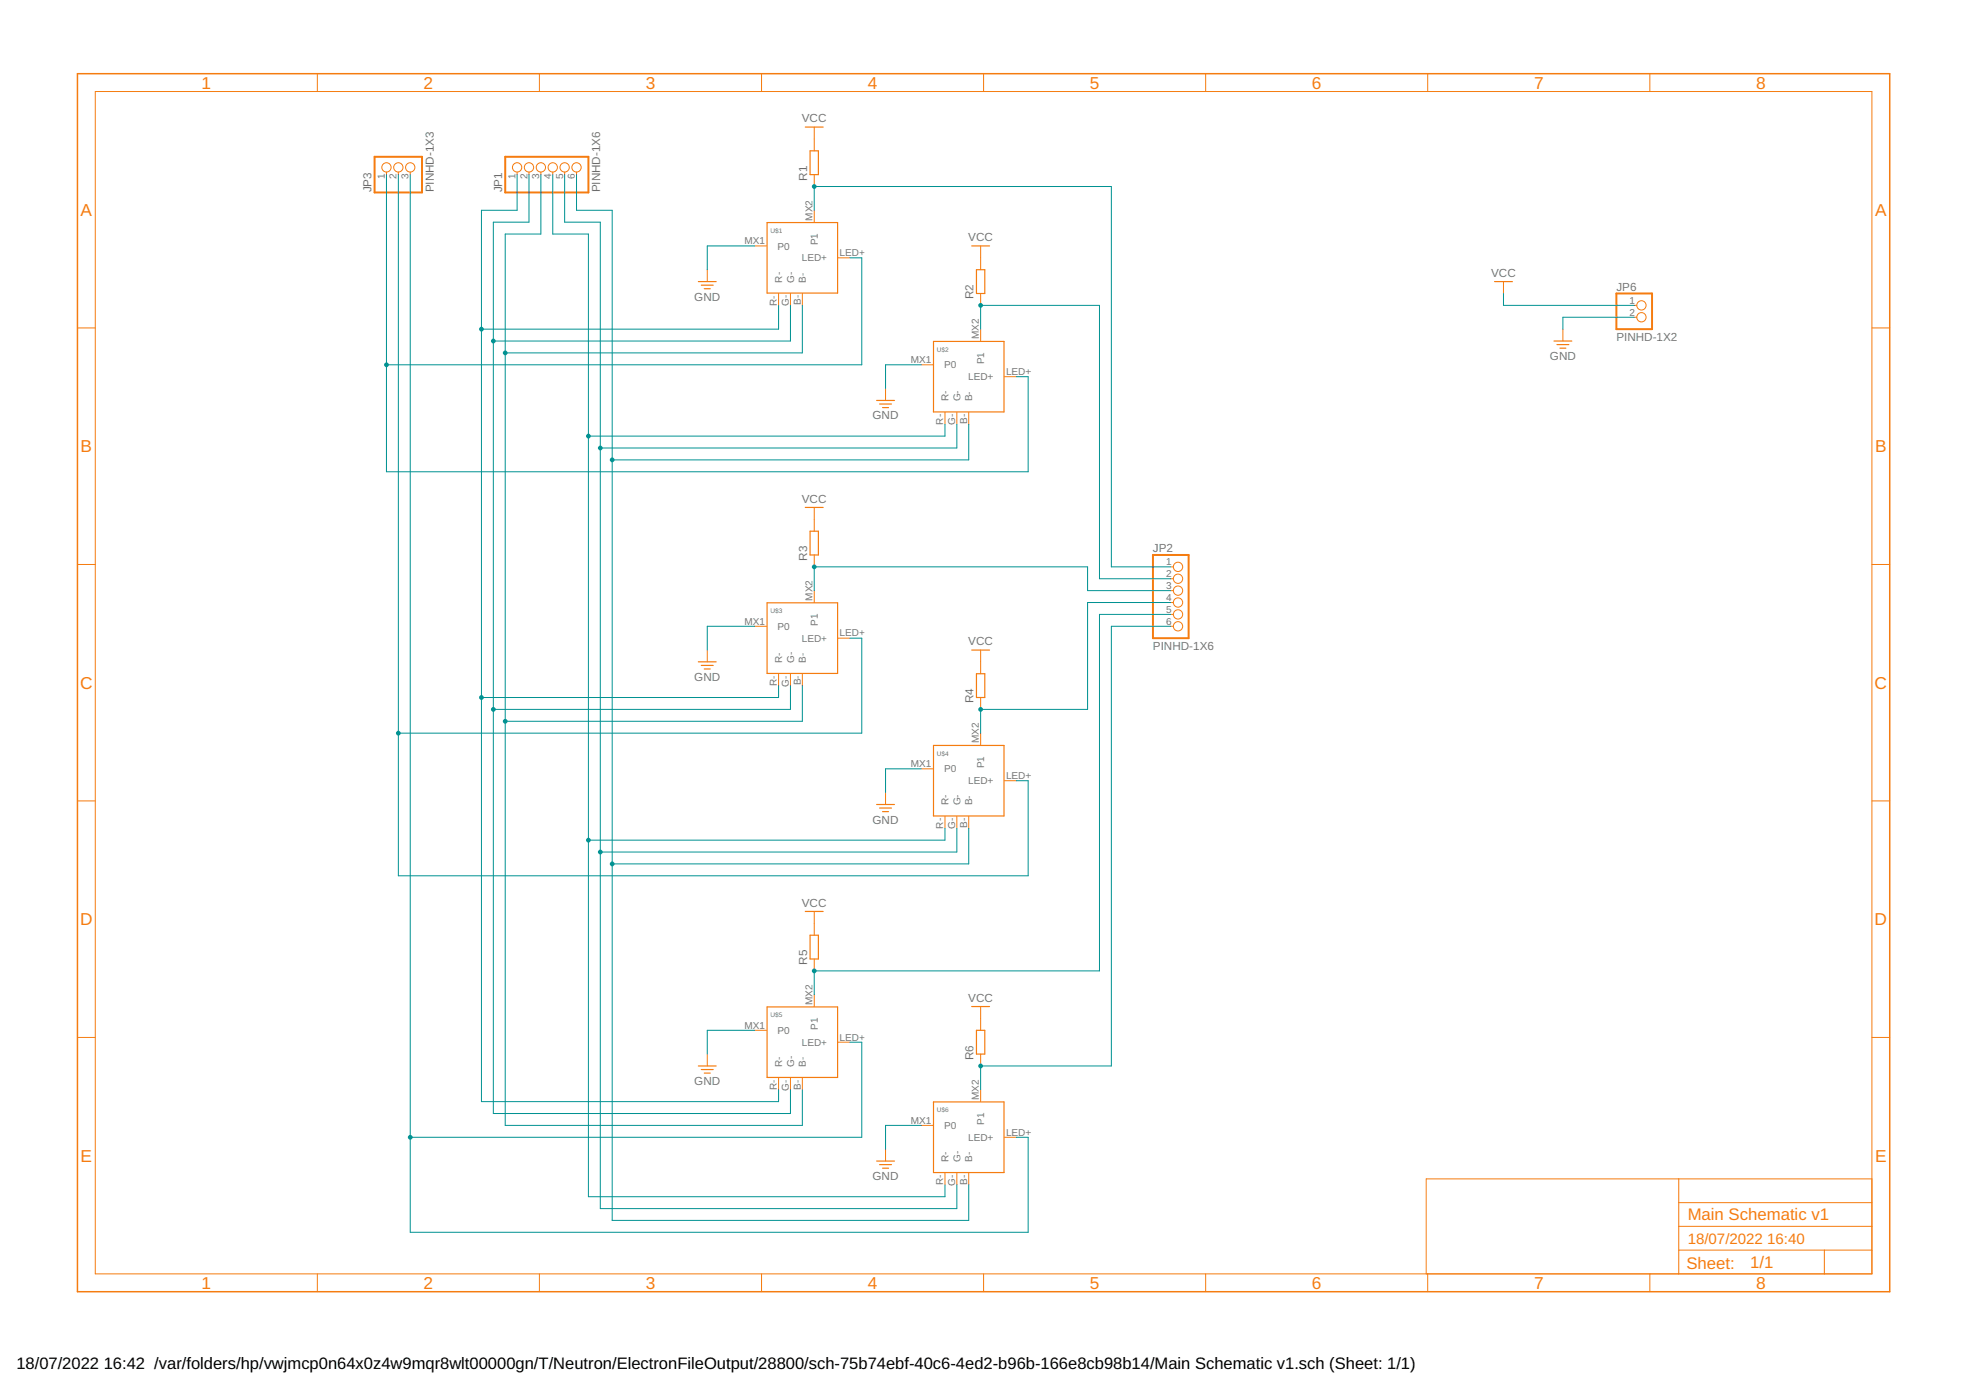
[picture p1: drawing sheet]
<svg xmlns="http://www.w3.org/2000/svg" width="420mm" height="297mm" viewBox="0 0 420 297" stroke-linecap="round" stroke-linejoin="round" font-family="sans-serif">
<g fill="none" stroke="#f57c10" stroke-width=".25">
<path d="M172.1 27.2h3.8M173.1 32.2h1.8v5.1h-1.8zM163.9 47.6h15.1v15h-15.1zM207.7 52.6h3.8M208.7 57.6h1.8v5.1h-1.8zM149.2 60.2h3.9M149.9 60.9h2.5M150.5 61.7h1.3M199.5 73h15.1v15h-15.1zM319.4 60.2h3.8M332.1 72.9h3.8M332.7 73.6h2.6"/>
<path d="M333.4 74.4h1.2M187.3 85.6h3.9M188 86.3h2.5M188.6 87.1h1.3M172.1 108.4h3.8M173.1 113.5h1.8v5.1h-1.8zM163.9 128.8h15.1v15.1h-15.1zM207.7 138.9h3.8M149.2 141.4h3.9M149.9 142.2h2.5M150.5 143h1.3M199.5 159.3h15.1v15.1h-15.1z"/>
<path d="M208.7 144h1.8v5.1h-1.8zM187.3 171.9h3.9M188 172.7h2.5M188.6 173.4h1.3M172.1 194.8h3.8M173.1 199.9h1.8v5h-1.8zM163.9 215.2h15.1v15.1h-15.1zM207.7 215.1h3.8M149.2 227.8h3.9M149.9 228.6h2.5M150.5 229.3h1.3M199.5 235.5h15.1v15.1h-15.1z"/>
<path d="M208.7 220.2h1.8v5.1h-1.8zM187.3 248.1h3.9M188 248.9h2.5M188.6 249.6h1.3"/>
</g>
<g fill="none" stroke="#f57c10" stroke-width=".21">
<path d="M20.4 19.6h379.6v252.6h-379.6zM67.8 15.7v3.9M115.3 15.7v3.9M162.8 15.7v3.9M210.2 15.7v3.9M257.7 15.7v3.9M305.1 15.7v3.9M352.6 15.7v3.9M82.6 36.8v.5M85.1 36.8v.5M87.7 36.8v.5M110.5 36.8v.5"/>
<path d="M113.1 36.8v.5M115.6 36.8v.5M118.1 36.8v.5M120.7 36.8v.5M123.2 36.8v.5M174 27.2v5M174 37.3v2.6M151.2 57.6v2.6M161.3 52.6h2.6M174 44.9v2.6M179.1 55.1h2.5M209.6 52.6v5"/>
<path d="M16.6 70.1h3.8M166.4 62.7v2.6M168.9 62.7v2.6M171.5 62.7v2.6M196.9 78h2.5M209.6 62.7v2.6M209.6 70.3v2.6M321.3 60.2v2.5M334 70.3v2.6M349.2 65.3h.6M349.2 67.8h.6M400 70.1h3.9"/>
<path d="M189.3 83v2.6M202 88.1v2.6M204.5 88.1v2.6M207 88.1v2.6M214.7 80.5h2.5M174 108.4v5.1M174 118.6v2.5M16.6 120.6h3.8M151.2 138.9v2.5M161.3 133.8h2.6M174 126.2v2.6M179.1 136.4h2.5"/>
<path d="M209.6 138.9v5.1M250.2 133.8h.6M250.2 121.1h.6M250.2 123.7h.6M250.2 126.2h.6M250.2 128.8h.6M250.2 131.3h.6M400 120.6h3.9M166.4 144v2.5M168.9 144v2.5M171.5 144v2.5M209.6 149.1v2.5"/>
<path d="M209.6 156.7v2.5M16.6 171.2h3.8M189.3 169.4v2.5M196.9 164.3h2.5M202 174.5v2.5M204.5 174.5v2.5M207 174.5v2.5M214.7 166.8h2.5M400 171.2h3.9M174 194.8v5.1M174 204.9v2.6M174 212.6v2.5"/>
<path d="M209.6 215.1v5.1M16.6 221.7h3.8M151.2 225.3v2.5M161.3 220.2h2.6M166.4 230.3v2.6M168.9 230.3v2.6M171.5 230.3v2.6M179.1 222.7h2.5M209.6 225.3v2.5M209.6 232.9v2.5M400 221.7h3.9M189.3 245.6v2.5"/>
<path d="M196.9 240.5h2.5M202 250.7v2.5M204.5 250.7v2.5M207 250.7v2.5M214.7 243h2.5M358.8 251.9v20.3M358.8 257h41.2M400 251.9h-95.2v20.3M67.8 272.2v3.8M115.3 272.2v3.8M162.8 272.2v3.8M210.2 272.2v3.8"/>
<path d="M257.7 272.2v3.8M305.1 272.2v3.8M352.6 272.2v3.8M358.8 267.1h41.2M358.8 262.1h41.2M389.9 267.1v5.1"/>
<circle cx="82.6" cy="35.8" r=".99"/>
<circle cx="85.1" cy="35.8" r=".99"/>
<circle cx="87.7" cy="35.8" r=".99"/>
<circle cx="110.5" cy="35.8" r=".99"/>
<circle cx="113.1" cy="35.8" r=".99"/>
<circle cx="115.6" cy="35.8" r=".99"/>
<circle cx="118.1" cy="35.8" r=".99"/>
<circle cx="120.7" cy="35.8" r=".99"/>
<circle cx="123.2" cy="35.8" r=".99"/>
<circle cx="350.8" cy="65.3" r=".99"/>
<circle cx="350.8" cy="67.8" r=".99"/>
<circle cx="251.8" cy="131.3" r=".99"/>
<circle cx="251.8" cy="121.1" r=".99"/>
<circle cx="251.8" cy="123.7" r=".99"/>
<circle cx="251.8" cy="126.2" r=".99"/>
<circle cx="251.8" cy="128.8" r=".99"/>
<circle cx="251.8" cy="133.8" r=".99"/>
</g>
<path d="M16.6 15.7h387.3v260.3h-387.3z" fill="none" stroke="#f57c10" stroke-width=".32"/>
<path d="M80.1 33.5h10.1v7.6h-10.1zM108 33.5h17.8v7.6h-17.8zM345.4 62.7h7.7v7.6h-7.7zM246.4 118.6h7.6v17.8h-7.6z" fill="none" stroke="#f57c10" stroke-width=".42"/>
<path d="M174 39.9v5" fill="none" stroke="#009292" stroke-width=".21"/>
<circle cx="174" cy="39.9" r=".51" fill="#009292"/>
<path d="M173.5 39.9a.51 .51 0 0 1 1 0 .51 .51 0 0 1-1 0zM173.5 39.9a.51 .51 0 0 0 1 0 .51 .51 0 0 0-1 0z" fill="#009292"/>
<path d="M174 39.9h63.5v81.2h12.7M174 121.1v5.1" fill="none" stroke="#009292" stroke-width=".21"/>
<circle cx="174" cy="121.1" r=".51" fill="#009292"/>
<path d="M173.5 121.1a.51 .51 0 0 1 1 0 .51 .51 0 0 1-1 0zM173.5 121.1a.51 .51 0 0 0 1 0 .51 .51 0 0 0-1 0z" fill="#009292"/>
<path d="M174 121.1h58.4v5.1h17.8M209.6 151.6v5.1" fill="none" stroke="#009292" stroke-width=".21"/>
<circle cx="209.6" cy="151.6" r=".51" fill="#009292"/>
<path d="M209.1 151.6a.51 .51 0 0 1 1 0 .51 .51 0 0 1-1 0zM209.1 151.6a.51 .51 0 0 0 1 0 .51 .51 0 0 0-1 0z" fill="#009292"/>
<path d="M250.2 128.8h-17.8v22.8h-22.8M209.6 227.8v5.1" fill="none" stroke="#009292" stroke-width=".21"/>
<circle cx="209.6" cy="227.8" r=".51" fill="#009292"/>
<path d="M209.1 227.8a.51 .51 0 0 1 1 0 .51 .51 0 0 1-1 0zM209.1 227.8a.51 .51 0 0 0 1 0 .51 .51 0 0 0-1 0z" fill="#009292"/>
<path d="M250.2 133.8h-12.7v94h-27.9M174 207.5v5.1" fill="none" stroke="#009292" stroke-width=".21"/>
<circle cx="174" cy="207.5" r=".51" fill="#009292"/>
<path d="M173.5 207.5a.51 .51 0 0 1 1 0 .51 .51 0 0 1-1 0zM173.5 207.5a.51 .51 0 0 0 1 0 .51 .51 0 0 0-1 0z" fill="#009292"/>
<path d="M161.3 52.6h-10.1v5M196.9 78h-7.6v5M209.6 65.3v5M321.3 62.7v2.6h27.9M349.2 67.8h-15.2v2.5M161.3 133.8h-10.1v5.1M250.2 131.3h-15.2v76.2h-61M196.9 164.3h-7.6v5.1M161.3 220.2h-10.1v5.1M196.9 240.5h-7.6v5.1" fill="none" stroke="#009292" stroke-width=".21"/>
<circle cx="209.6" cy="65.3" r=".51" fill="#009292"/>
<path d="M209.1 65.3a.51 .51 0 0 1 1 0 .51 .51 0 0 1-1 0zM209.1 65.3a.51 .51 0 0 0 1 0 .51 .51 0 0 0-1 0z" fill="#009292"/>
<path d="M110.5 37.3v7.6h-7.6v190.5M166.4 65.3v5h-63.5M209.6 65.3h25.4v58.4h15.2" fill="none" stroke="#009292" stroke-width=".21"/>
<circle cx="102.9" cy="70.3" r=".51" fill="#009292"/>
<path d="M102.4 70.3a.51 .51 0 0 1 1 0 .51 .51 0 0 1-1 0zM102.4 70.3a.51 .51 0 0 0 1 0 .51 .51 0 0 0-1 0z" fill="#009292"/>
<path d="M166.4 146.5v2.6h-63.5" fill="none" stroke="#009292" stroke-width=".21"/>
<circle cx="102.9" cy="149.1" r=".51" fill="#009292"/>
<path d="M102.4 149.1a.51 .51 0 0 1 1 0 .51 .51 0 0 1-1 0zM102.4 149.1a.51 .51 0 0 0 1 0 .51 .51 0 0 0-1 0z" fill="#009292"/>
<path d="M113.1 37.3v10.2h-7.7v190.5M168.9 65.3v7.6h-63.5M166.4 232.9v2.5h-63.5" fill="none" stroke="#009292" stroke-width=".21"/>
<circle cx="105.4" cy="72.9" r=".51" fill="#009292"/>
<path d="M104.9 72.9a.51 .51 0 0 1 1 0 .51 .51 0 0 1-1 0zM104.9 72.9a.51 .51 0 0 0 1 0 .51 .51 0 0 0-1 0z" fill="#009292"/>
<path d="M168.9 146.5v5.1h-63.5" fill="none" stroke="#009292" stroke-width=".21"/>
<circle cx="105.4" cy="151.6" r=".51" fill="#009292"/>
<path d="M104.9 151.6a.51 .51 0 0 1 1 0 .51 .51 0 0 1-1 0zM104.9 151.6a.51 .51 0 0 0 1 0 .51 .51 0 0 0-1 0z" fill="#009292"/>
<path d="M115.6 37.3v12.7h-7.6v190.5M171.5 65.3v10.1h-63.5M168.9 232.9v5.1h-63.5" fill="none" stroke="#009292" stroke-width=".21"/>
<circle cx="108" cy="75.4" r=".51" fill="#009292"/>
<path d="M107.5 75.4a.51 .51 0 0 1 1 0 .51 .51 0 0 1-1 0zM107.5 75.4a.51 .51 0 0 0 1 0 .51 .51 0 0 0-1 0z" fill="#009292"/>
<path d="M171.5 146.5v7.6h-63.5" fill="none" stroke="#009292" stroke-width=".21"/>
<circle cx="108" cy="154.1" r=".51" fill="#009292"/>
<path d="M107.5 154.1a.51 .51 0 0 1 1 0 .51 .51 0 0 1-1 0zM107.5 154.1a.51 .51 0 0 0 1 0 .51 .51 0 0 0-1 0z" fill="#009292"/>
<path d="M118.1 37.3v12.7h7.7v205.7M202 90.7v2.5h-76.2M171.5 232.9v7.6h-63.5" fill="none" stroke="#009292" stroke-width=".21"/>
<circle cx="125.8" cy="93.2" r=".51" fill="#009292"/>
<path d="M125.2 93.2a.55 .55 0 0 1 1.1 0 .55 .55 0 0 1-1.1 0zM125.2 93.2a.55 .55 0 0 0 1.1 0 .55 .55 0 0 0-1.1 0z" fill="#009292"/>
<path d="M202 177v2.5h-76.2" fill="none" stroke="#009292" stroke-width=".21"/>
<circle cx="125.8" cy="179.5" r=".51" fill="#009292"/>
<path d="M125.2 179.5a.55 .55 0 0 1 1.1 0 .55 .55 0 0 1-1.1 0zM125.2 179.5a.55 .55 0 0 0 1.1 0 .55 .55 0 0 0-1.1 0z" fill="#009292"/>
<path d="M120.7 37.3v10.2h7.6v210.8M204.5 90.7v5h-76.2M202 253.2v2.5h-76.2" fill="none" stroke="#009292" stroke-width=".21"/>
<circle cx="128.3" cy="95.7" r=".51" fill="#009292"/>
<path d="M127.8 95.7a.51 .51 0 0 1 1 0 .51 .51 0 0 1-1 0zM127.8 95.7a.51 .51 0 0 0 1 0 .51 .51 0 0 0-1 0z" fill="#009292"/>
<path d="M204.5 177v5.1h-76.2" fill="none" stroke="#009292" stroke-width=".21"/>
<circle cx="128.3" cy="182.1" r=".51" fill="#009292"/>
<path d="M127.8 182.1a.51 .51 0 0 1 1 0 .51 .51 0 0 1-1 0zM127.8 182.1a.51 .51 0 0 0 1 0 .51 .51 0 0 0-1 0z" fill="#009292"/>
<path d="M123.2 37.3v7.6h7.6v215.9M207 90.7v7.6h-76.2M204.5 253.2v5.1h-76.2" fill="none" stroke="#009292" stroke-width=".21"/>
<circle cx="130.8" cy="98.3" r=".51" fill="#009292"/>
<path d="M130.3 98.3a.51 .51 0 0 1 1 0 .51 .51 0 0 1-1 0zM130.3 98.3a.51 .51 0 0 0 1 0 .51 .51 0 0 0-1 0z" fill="#009292"/>
<path d="M207 177v7.6h-76.2" fill="none" stroke="#009292" stroke-width=".21"/>
<circle cx="130.8" cy="184.6" r=".51" fill="#009292"/>
<path d="M130.3 184.6a.51 .51 0 0 1 1 0 .51 .51 0 0 1-1 0zM130.3 184.6a.51 .51 0 0 0 1 0 .51 .51 0 0 0-1 0z" fill="#009292"/>
<path d="M87.7 37.3v226M181.6 222.7h2.6v20.3h-96.5M207 253.2v7.6h-76.2" fill="none" stroke="#009292" stroke-width=".21"/>
<circle cx="87.7" cy="243" r=".51" fill="#009292"/>
<path d="M87.2 243a.51 .51 0 0 1 1 0 .51 .51 0 0 1-1 0zM87.2 243a.51 .51 0 0 0 1 0 .51 .51 0 0 0-1 0z" fill="#009292"/>
<path d="M85.1 37.3v149.9M181.6 136.4h2.6v20.3h-99.1M217.2 243h2.5v20.3h-132" fill="none" stroke="#009292" stroke-width=".21"/>
<circle cx="85.1" cy="156.7" r=".51" fill="#009292"/>
<path d="M84.6 156.7a.51 .51 0 0 1 1 0 .51 .51 0 0 1-1 0zM84.6 156.7a.51 .51 0 0 0 1 0 .51 .51 0 0 0-1 0z" fill="#009292"/>
<path d="M82.6 37.3v63.5M181.6 55.1h2.6v22.9h-101.6M217.2 166.8h2.5v20.4h-134.6" fill="none" stroke="#009292" stroke-width=".21"/>
<circle cx="82.6" cy="78" r=".51" fill="#009292"/>
<path d="M82.1 78a.51 .51 0 0 1 1 0 .51 .51 0 0 1-1 0zM82.1 78a.51 .51 0 0 0 1 0 .51 .51 0 0 0-1 0z" fill="#009292"/>
<path d="M217.2 80.5h2.5v20.3h-137.1" fill="none" stroke="#009292" stroke-width=".21"/>
<g font-size="3.7" fill="#f57c10">
<text x="43.1" y="18.9">1</text>
<text x="90.5" y="18.9">2</text>
<text x="138" y="18.9">3</text>
<text x="185.5" y="18.9">4</text>
<text x="232.9" y="18.9">5</text>
<text x="280.4" y="18.9">6</text>
<text x="327.8" y="18.9">7</text>
<text x="375.3" y="18.9">8</text>
<text x="17.2" y="46.1">A</text>
<text x="400.7" y="46.1">A</text>
<text x="17.2" y="96.6">B</text>
<text x="400.7" y="96.6">B</text>
<text x="17.1" y="147.2">C</text>
<text x="400.6" y="147.2">C</text>
<text x="17.1" y="197.7">D</text>
<text x="400.6" y="197.7">D</text>
<text x="17.2" y="248.3">E</text>
<text x="400.7" y="248.3">E</text>
<text x="43.1" y="275.4">1</text>
<text x="90.5" y="275.4">2</text>
<text x="138" y="275.4">3</text>
<text x="185.5" y="275.4">4</text>
<text x="232.9" y="275.4">5</text>
<text x="280.4" y="275.4">6</text>
<text x="327.8" y="275.4">7</text>
<text x="375.3" y="275.4">8</text>
</g>
<g font-size="3.6" fill="#f57c10">
<text x="360.7" y="260.8">Main Schematic v1</text>
<text x="360.4" y="271.1">Sheet:</text>
<text x="374" y="271">1/1</text>
</g>
<g font-size="3.5">
<text x="3.5" y="292.5">18/07/2022</text>
<text x="22.2" y="292.5">16:42 /var/folders/hp/vwjmcp0n64x0z4w9mqr8wlt00000gn/T/Neutron/ElectronFileOutput/28800/sch-75b74ebf-40c6-4ed2-b96b-166e8cb98b14/Main Schematic v1.sch (Sheet: 1/1)</text>
</g>
<g font-size="3.2" fill="#f57c10">
<text x="360.7" y="265.9">18/07/2022</text>
<text x="377.7" y="265.9">16:40</text>
</g>
<g font-size="2.5" fill="#757575">
<text x="171.4" y="26.2">VCC</text>
<text x="79.4" y="41.1" transform="rotate(-90 79.4 41.1)">JP3</text>
<text x="92.7" y="41.1" transform="rotate(-90 92.7 41.1)">PINHD-1X3</text>
<text x="107.3" y="41.1" transform="rotate(-90 107.3 41.1)">JP1</text>
<text x="128.3" y="41.1" transform="rotate(-90 128.3 41.1)">PINHD-1X6</text>
<text x="172.5" y="38.6" transform="rotate(-90 172.5 38.6)">R1</text>
<text x="206.9" y="51.5">VCC</text>
<text x="318.7" y="59.2">VCC</text>
<text x="148.4" y="64.2">GND</text>
<text x="208.1" y="64" transform="rotate(-90 208.1 64)">R2</text>
<text x="345.4" y="62.1">JP6</text>
<text x="331.2" y="76.9">GND</text>
<text x="345.4" y="72.9">PINHD-1X2</text>
<text x="186.5" y="89.6">GND</text>
<text x="171.4" y="107.4">VCC</text>
<text x="172.5" y="119.9" transform="rotate(-90 172.5 119.9)">R3</text>
<text x="246.4" y="118">JP2</text>
<text x="206.9" y="137.9">VCC</text>
<text x="246.4" y="138.9">PINHD-1X6</text>
<text x="148.4" y="145.5">GND</text>
<text x="208.1" y="150.3" transform="rotate(-90 208.1 150.3)">R4</text>
<text x="186.5" y="176">GND</text>
<text x="171.4" y="193.8">VCC</text>
<text x="172.5" y="206.2" transform="rotate(-90 172.5 206.2)">R5</text>
<text x="206.9" y="214.1">VCC</text>
<text x="208.1" y="226.5" transform="rotate(-90 208.1 226.5)">R6</text>
<text x="148.4" y="231.9">GND</text>
<text x="186.5" y="252.2">GND</text>
</g>
<g font-size="2.1" fill="#757575">
<text x="82.2" y="38.3" transform="rotate(-90 82.2 38.3)">1</text>
<text x="84.8" y="38.3" transform="rotate(-90 84.8 38.3)">2</text>
<text x="87.3" y="38.3" transform="rotate(-90 87.3 38.3)">3</text>
<text x="110.2" y="38.3" transform="rotate(-90 110.2 38.3)">1</text>
<text x="112.7" y="38.3" transform="rotate(-90 112.7 38.3)">2</text>
<text x="115.2" y="38.3" transform="rotate(-90 115.2 38.3)">3</text>
<text x="117.8" y="38.3" transform="rotate(-90 117.8 38.3)">4</text>
<text x="120.3" y="38.3" transform="rotate(-90 120.3 38.3)">5</text>
<text x="122.9" y="38.3" transform="rotate(-90 122.9 38.3)">6</text>
<text x="173.7" y="47.1" transform="rotate(-90 173.7 47.1)">MX2</text>
<text x="159.1" y="52.2">MX1</text>
<text x="166.2" y="53.3">P0</text>
<text x="174.8" y="52.4" transform="rotate(-90 174.8 52.4)">P1</text>
<text x="171.4" y="55.9">LED+</text>
<text x="179.4" y="54.7">LED+</text>
<text x="166" y="65.3" transform="rotate(-90 166 65.3)">R-</text>
<text x="167.2" y="60.4" transform="rotate(-90 167.2 60.4)">R-</text>
<text x="168.6" y="65.4" transform="rotate(-90 168.6 65.4)">G-</text>
<text x="169.7" y="60.4" transform="rotate(-90 169.7 60.4)">G-</text>
<text x="171.1" y="65.2" transform="rotate(-90 171.1 65.2)">B-</text>
<text x="172.2" y="60.4" transform="rotate(-90 172.2 60.4)">B-</text>
<text x="348.3" y="64.9">1</text>
<text x="348.3" y="67.4">2</text>
<text x="194.7" y="77.6">MX1</text>
<text x="209.2" y="72.5" transform="rotate(-90 209.2 72.5)">MX2</text>
<text x="210.3" y="77.8" transform="rotate(-90 210.3 77.8)">P1</text>
<text x="201.7" y="78.7">P0</text>
<text x="206.9" y="81.3">LED+</text>
<text x="215" y="80.1">LED+</text>
<text x="202.7" y="85.8" transform="rotate(-90 202.7 85.8)">R-</text>
<text x="205.2" y="85.8" transform="rotate(-90 205.2 85.8)">G-</text>
<text x="207.8" y="85.8" transform="rotate(-90 207.8 85.8)">B-</text>
<text x="201.6" y="90.7" transform="rotate(-90 201.6 90.7)">R-</text>
<text x="204.1" y="90.8" transform="rotate(-90 204.1 90.8)">G-</text>
<text x="206.7" y="90.6" transform="rotate(-90 206.7 90.6)">B-</text>
<text x="249.2" y="120.8">1</text>
<text x="249.2" y="123.3">2</text>
<text x="249.2" y="125.9">3</text>
<text x="173.7" y="128.4" transform="rotate(-90 173.7 128.4)">MX2</text>
<text x="249.2" y="128.4">4</text>
<text x="249.2" y="130.9">5</text>
<text x="159.1" y="133.5">MX1</text>
<text x="166.2" y="134.6">P0</text>
<text x="171.4" y="137.1">LED+</text>
<text x="174.8" y="133.7" transform="rotate(-90 174.8 133.7)">P1</text>
<text x="179.4" y="136">LED+</text>
<text x="249.2" y="133.5">6</text>
<text x="167.2" y="141.6" transform="rotate(-90 167.2 141.6)">R-</text>
<text x="169.7" y="141.6" transform="rotate(-90 169.7 141.6)">G-</text>
<text x="172.2" y="141.6" transform="rotate(-90 172.2 141.6)">B-</text>
<text x="166" y="146.6" transform="rotate(-90 166 146.6)">R-</text>
<text x="168.6" y="146.7" transform="rotate(-90 168.6 146.7)">G-</text>
<text x="171.1" y="146.5" transform="rotate(-90 171.1 146.5)">B-</text>
<text x="209.2" y="158.9" transform="rotate(-90 209.2 158.9)">MX2</text>
<text x="194.7" y="163.9">MX1</text>
<text x="201.7" y="165.1">P0</text>
<text x="206.9" y="167.6">LED+</text>
<text x="210.3" y="164.2" transform="rotate(-90 210.3 164.2)">P1</text>
<text x="215" y="166.5">LED+</text>
<text x="202.7" y="172.1" transform="rotate(-90 202.7 172.1)">R-</text>
<text x="205.2" y="172.1" transform="rotate(-90 205.2 172.1)">G-</text>
<text x="207.8" y="172.1" transform="rotate(-90 207.8 172.1)">B-</text>
<text x="201.6" y="177.1" transform="rotate(-90 201.6 177.1)">R-</text>
<text x="204.1" y="177.2" transform="rotate(-90 204.1 177.2)">G-</text>
<text x="206.7" y="177" transform="rotate(-90 206.7 177)">B-</text>
<text x="173.7" y="214.7" transform="rotate(-90 173.7 214.7)">MX2</text>
<text x="159.1" y="219.8">MX1</text>
<text x="166.2" y="220.9">P0</text>
<text x="174.8" y="220.1" transform="rotate(-90 174.8 220.1)">P1</text>
<text x="167.2" y="228" transform="rotate(-90 167.2 228)">R-</text>
<text x="169.7" y="228" transform="rotate(-90 169.7 228)">G-</text>
<text x="171.4" y="223.5">LED+</text>
<text x="172.2" y="228" transform="rotate(-90 172.2 228)">B-</text>
<text x="179.4" y="222.4">LED+</text>
<text x="166" y="233" transform="rotate(-90 166 233)">R-</text>
<text x="168.6" y="233.1" transform="rotate(-90 168.6 233.1)">G-</text>
<text x="171.1" y="232.8" transform="rotate(-90 171.1 232.8)">B-</text>
<text x="209.2" y="235.1" transform="rotate(-90 209.2 235.1)">MX2</text>
<text x="194.7" y="240.1">MX1</text>
<text x="201.7" y="241.3">P0</text>
<text x="206.9" y="243.8">LED+</text>
<text x="210.3" y="240.4" transform="rotate(-90 210.3 240.4)">P1</text>
<text x="215" y="242.7">LED+</text>
<text x="202.7" y="248.3" transform="rotate(-90 202.7 248.3)">R-</text>
<text x="205.2" y="248.3" transform="rotate(-90 205.2 248.3)">G-</text>
<text x="207.8" y="248.3" transform="rotate(-90 207.8 248.3)">B-</text>
<text x="201.6" y="253.3" transform="rotate(-90 201.6 253.3)">R-</text>
<text x="204.1" y="253.4" transform="rotate(-90 204.1 253.4)">G-</text>
<text x="206.7" y="253.1" transform="rotate(-90 206.7 253.1)">B-</text>
</g>
<g font-size="1.4" fill="#757575">
<text x="164.7" y="49.8">U$1</text>
<text x="200.2" y="75.2">U$2</text>
<text x="164.7" y="131">U$3</text>
<text x="200.2" y="161.5">U$4</text>
<text x="164.7" y="217.4">U$5</text>
<text x="200.2" y="237.7">U$6</text>
</g>
</svg>
